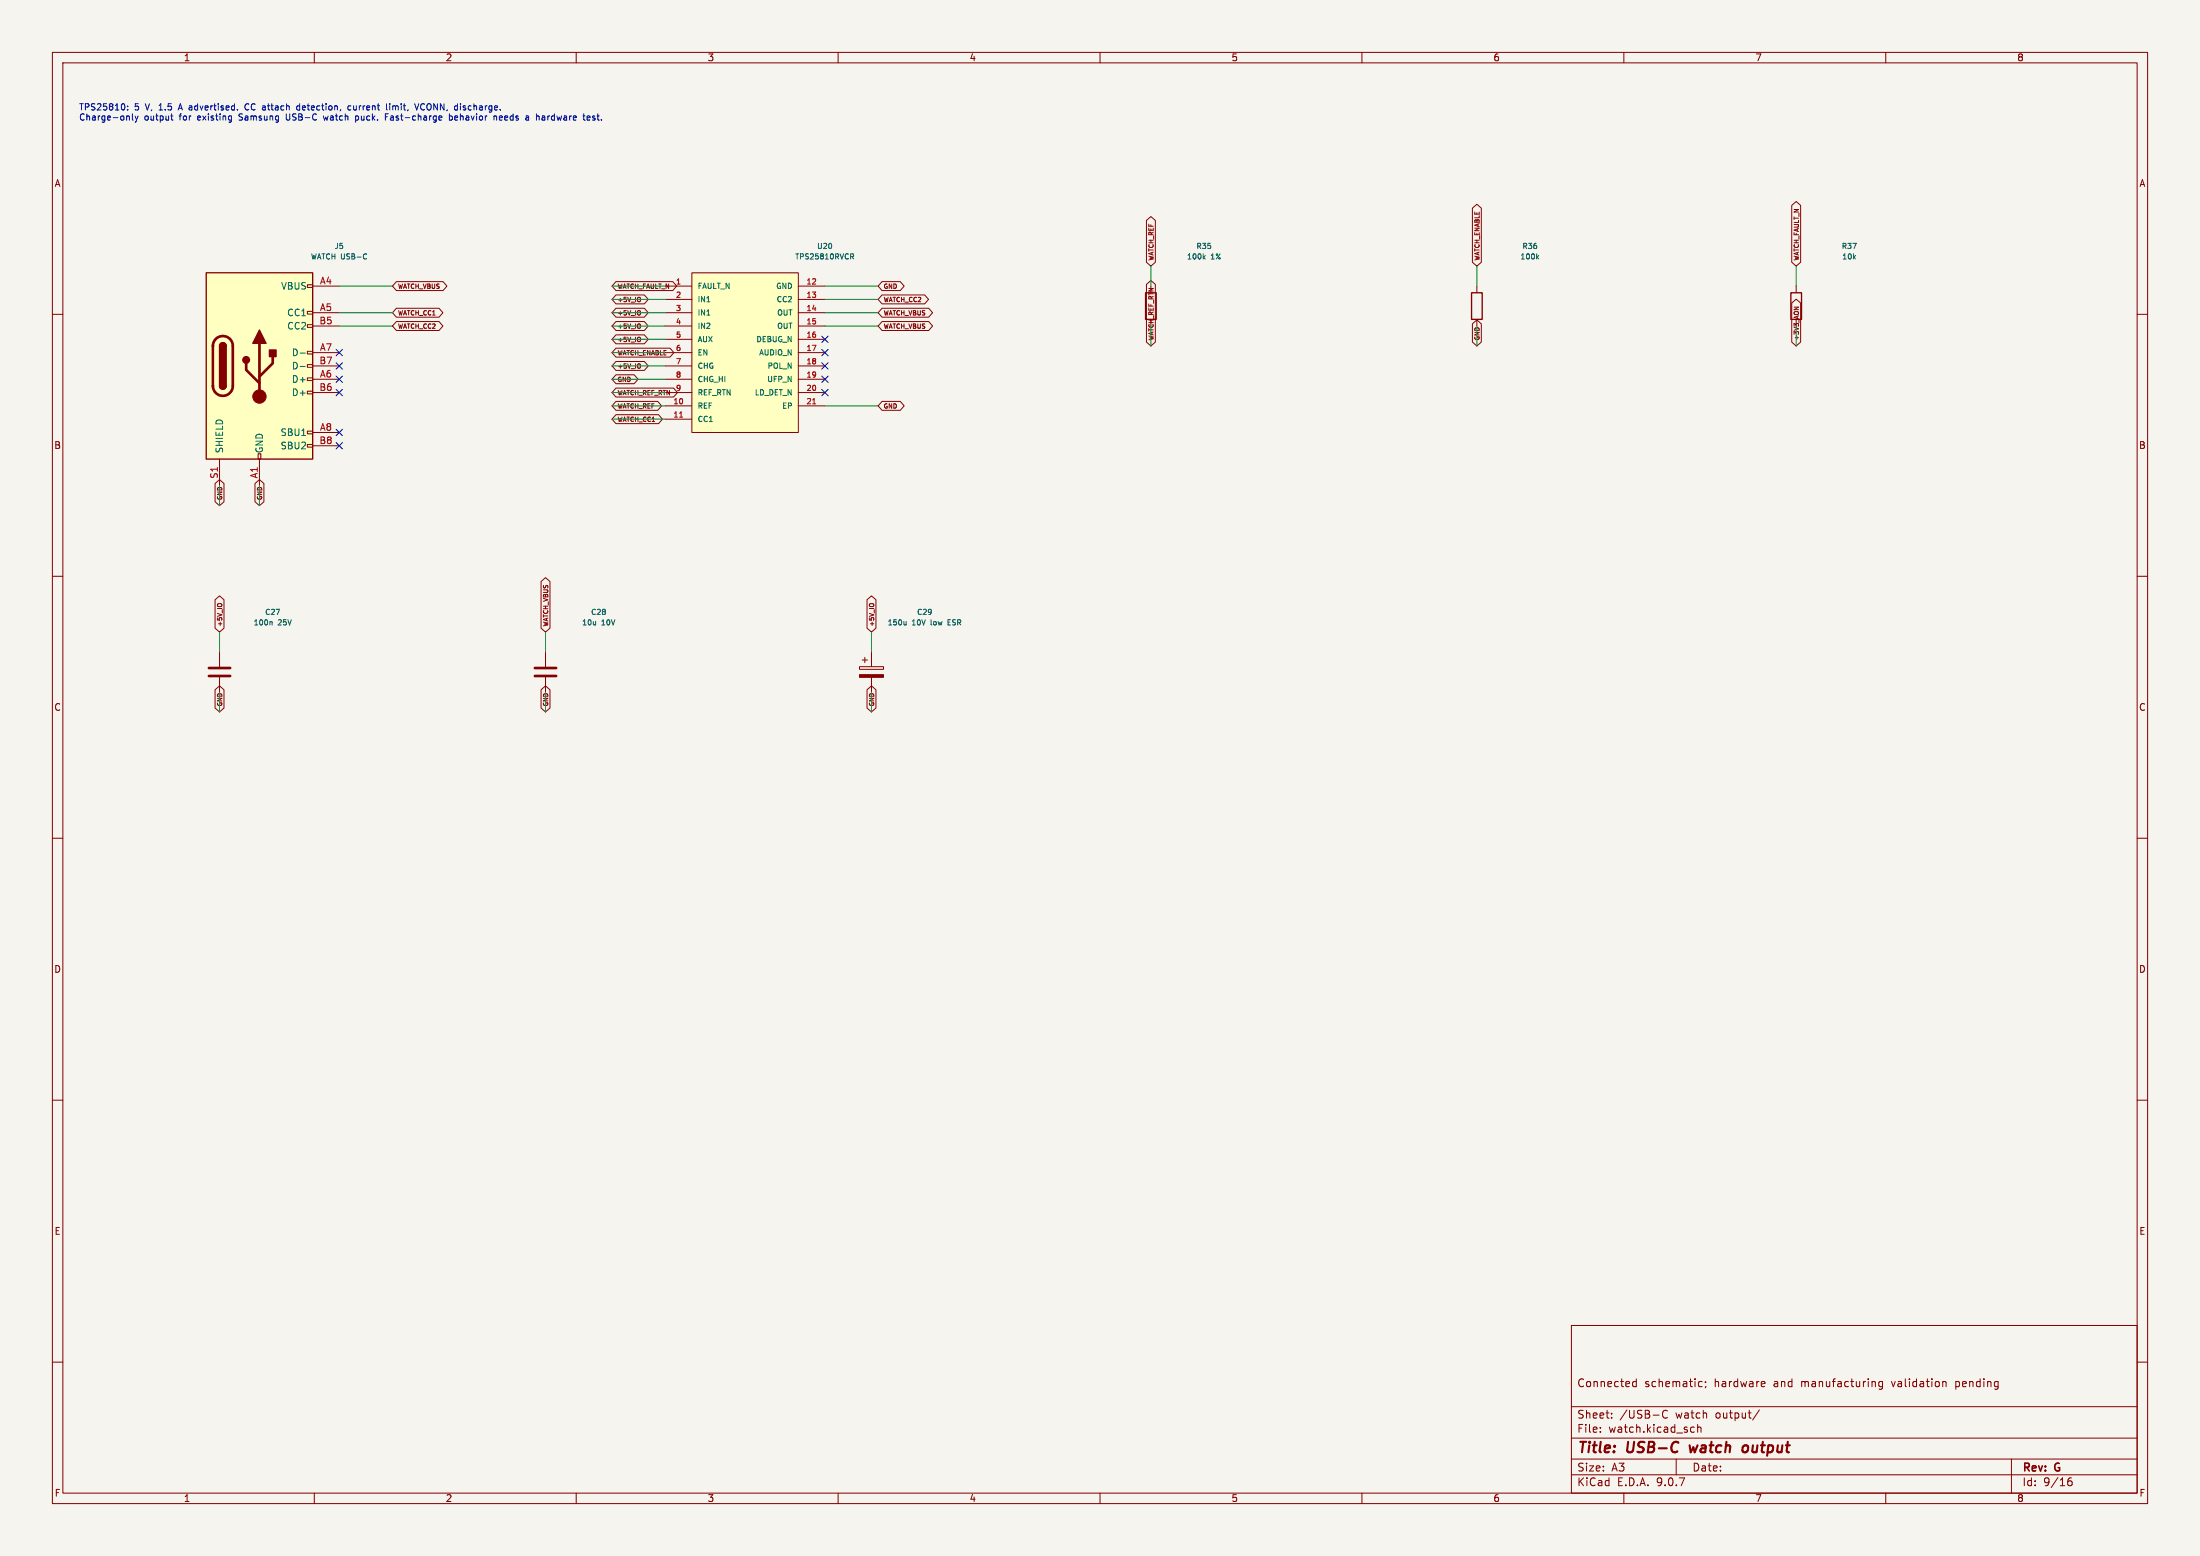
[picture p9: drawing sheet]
<svg xmlns="http://www.w3.org/2000/svg" width="420mm" height="297mm" viewBox="0 0 420 297" stroke-linecap="round" stroke-linejoin="round" font-family="sans-serif">
<path d="M0 0h420v297h-420z" fill="#f5f4ef" stroke="#f5f4ef" stroke-width=".19"/>
<g fill="none" stroke="#840000" stroke-width=".19">
<path d="M10 10h400v277h-400zM12 12h396v273h-396zM60 10v2M110 10v2M160 10v2M210 10v2M260 10v2M310 10v2M360 10v2M10 60h2M408 60h2M10 110h2"/>
<path d="M408 110h2M41.9 124.5v2.8M41.9 129.3v2.8M104.1 124.5v2.8M104.1 129.3v2.8M164.1 127.3h4.6v.5h-4.6zM164.6 126h1M165.1 125.5v1M166.4 124.5v2.8M166.4 129.3v2.8M10 160h2M408 160h2"/>
<path d="M10 210h2M408 210h2M300 253h108v32h-108zM10 260h2M300 278.5h108M300 274.5h108M300 268.5h108M305.5 273.2v.2M305.5 272.5v.1M307.7 270.5v.2M307.7 269.8v.1M311.7 264.4l.2 .3 .5-.1"/>
<path d="M312.4 263.2v1.5M312.4 263.8l-.5-.1-.2 .3M318.3 269.3a.6 .6 0 0 0-.7 0 .6 .6 0 0 0-.2 .7 .56 .56 0 0 0 .3 .6 .56 .56 0 0 0 .6-.1M320 278.5v3M322.9 273.3h.5M322.9 272.5h.5M324.1 272.5l.2-.1 .4 .1v.9M324.1 271.9v1.5M324.4 264.6h.5M324.4 263.8h.5M325.6 263.8v.1M325.7 264.6l-.2 .3"/>
<path d="M335.9 269.1l-1.3 1.9M336.4 263.7l.5 .1v.2l-.7 .2M336.9 264.6l-.5 .1M357.9 263.8l.1 .9M359.4 263.8l-.5-.1-.2 .3 .1 .6h.6M359.4 263.7v1.2l-.3 .3-.4-.1M370.9 263.8h.5l.1 .9M384 278.5v6.5M408 260h2M60 285v2M110 285v2M160 285v2"/>
<path d="M210 285v2M260 285v2M300 281.5h108M310 285v2M360 285v2M394.7 282.9l.3-.2h.4l.2 .2v.4l-.3 .3-.4-.1-.2-.2M395.4 282.1a.59 .59 0 0 0-.7 .6"/>
</g>
<path d="M322.5 275.9l.3 1.3 .5-.9M333.7 276.1a.57 .57 0 0 0-1 .2v.7a.57 .57 0 0 0 1-.2" fill="none" stroke="#840000" stroke-width=".4"/>
<path d="M164.1 128.8h4.6v.5h-4.6z" fill="#840000" stroke="#840000" stroke-width=".19"/>
<path d="M51.7 118.6l.3 .2v.5M173 118.6v.7M173 119.2l-.3 .1M181 118.8h.3M181.5 118.3h-.5v1h.5" fill="none" stroke="#006464" stroke-width=".19"/>
<path d="M39.9 127.5h4M39.9 129h4M102.1 127.5h4.1M102.1 129h4.1" fill="none" stroke="#840000" stroke-width=".51"/>
<path d="M132.1 52.1h20.3v30.5h-20.3z" fill="#ffffc2"/>
<g fill="none" stroke="#840000" stroke-width=".19">
<path d="M127 54.6h5.1M127 57.2h5.1M127 59.7h5.1M132.1 52.1h20.3v30.5h-20.3zM152.4 54.6h5.1M152.4 57.2h5.1M152.4 59.7h5.1M127 62.2h5.1M127 64.8h5.1M127 67.3h5.1M127 69.9h5.1M127 72.4h5.1"/>
<path d="M127 74.9h5.1M127 77.5h5.1M152.4 62.2h5.1M152.4 64.8h5.1M152.4 67.3h5.1M152.4 69.9h5.1M152.4 72.4h5.1M152.4 74.9h5.1M152.4 77.5h5.1M127 80h5.1"/>
</g>
<path d="M134.9 57.6h.6M162.4 48.4h.4l.2 .2-.1 .3-.5 .1M162.6 49l.4 .4M134.9 60.2h.6" fill="none" stroke="#006464" stroke-width=".19"/>
<path d="M129.7 79.6h.6M155.1 77.1h.6" fill="none" stroke="#a90000" stroke-width=".19"/>
<path d="M39.4 52.1h20.3v35.5h-20.3z" fill="#ffffc2"/>
<g fill="none" stroke="#840000" stroke-width=".19">
<path d="M281.1 39.7l.8-.7 .9 .7v10.4l-.9 .7-.8-.7zM342 39.2l.9-.7 .9 .7v10.9l-.9 .7-.9-.7zM58.7 54.4h1v.5h-1zM58.7 59.4h1v.5h-1zM59.7 54.6h5.1M59.7 59.7h5.1M75.7 58.8h8.1l.8 .9-.8 .8h-8.1l-.8-.8zM75.7 53.8h8.9l.7 .8-.7 .9h-8.9l-.8-.9zM117.6 53.8h10.8l.8 .8-.8 .9h-10.8l-.8-.9zM117.6 56.3h5.4l.8 .9-.8 .8h-5.4l-.8-.8zM117.6 58.8h5.4l.8 .9-.8 .8h-5.4l-.8-.8zM122.1 56.8l.2 .2-.2 .6"/>
<path d="M122.1 59.3l.2 .3-.2 .5M168.4 53.8h3.5l.7 .8-.7 .9h-3.5l-.8-.9zM168.4 56.3h8.1l.8 .9-.8 .8h-8.1l-.8-.8zM168.4 58.8h8.9l.7 .9-.7 .8h-8.9l-.8-.8zM218.9 54.3l.8-.8 .9 .8v11l-.9 .7-.8-.7zM218.9 42.1l.8-.8 .9 .8v8l-.9 .7-.8-.7zM281.9 54.6v1.3M342 57.8l.9-.7 .9 .7v7.5l-.9 .7-.9-.7zM342.5 58.6h.8l-.8 .5M342.9 54.6v1.3M58.7 62h1v.5h-1zM58.7 67.1h1v.5h-1z"/>
<path d="M58.7 69.6h1v.5h-1zM58.7 72.1h1v.5h-1zM58.7 74.7h1v.5h-1zM59.7 62.2h5.1M59.7 67.3h5.1M59.7 69.9h5.1M59.7 72.4h5.1M59.7 74.9h5.1M75.7 61.4h8.1l.8 .8-.8 .9h-8.1l-.8-.9zM117.6 69h5.4l.8 .9-.8 .8h-5.4l-.8-.8zM117.6 63.9h5.4l.8 .9-.8 .8h-5.4l-.8-.8zM117.6 66.5h10.3l.8 .8-.8 .9h-10.3l-.8-.9z"/>
<path d="M117.6 74.1h11l.7 .8-.7 .9h-11l-.8-.9zM117.6 76.6h8l.7 .9-.7 .8h-8l-.8-.8zM117.6 79.2h8.1l.8 .8-.8 .9h-8.1l-.8-.9zM117.6 71.5h3.5l.7 .9-.7 .8h-3.5l-.8-.8zM117.6 61.4h5.4l.8 .8-.8 .9h-5.4l-.8-.9zM122.1 61.9l.2 .2-.2 .5M122.1 64.4l.2 .2-.2 .6M122.1 69.5l.2 .2-.2 .6M168.4 76.6h3.5l.7 .9-.7 .8h-3.5l-.8-.8zM168.4 61.4h8.9l.7 .8-.7 .9h-8.9l-.8-.9zM281.1 61.8l.8-.7 .9 .7v3.5l-.9 .7-.8-.7zM281.9 61v1.2"/>
<path d="M41.1 92.3l.8-.8 .9 .8v3.5l-.9 .7-.8-.7zM41.9 87.6v5.1M48.7 92.3l.8-.8 .9 .8v3.5l-.9 .7-.8-.7zM49.3 86.6h.5v1h-.5zM49.5 87.6v5.1M58.7 82.3h1v.5h-1zM58.7 84.8h1v.5h-1zM59.7 82.6h5.1M59.7 85.1h5.1M41.1 114.5l.8-.8 .9 .8v5.4l-.9 .8-.8-.8zM41.5 115.3l.3-.1 .5 .1M103.3 111l.8-.7 .9 .7v8.9l-.9 .8-.8-.8z"/>
<path d="M165.5 114.5l.9-.8 .8 .8v5.4l-.8 .8-.9-.8zM166 115.3l.2-.1 .6 .1M41.1 131.7l.8-.8 .9 .8v3.4l-.9 .8-.8-.8zM103.3 131.7l.8-.8 .9 .8v3.4l-.9 .8-.8-.8zM165.5 131.7l.9-.8 .8 .8v3.4l-.8 .8-.9-.8z"/>
</g>
<path d="M39.4 52.1h20.3v35.5h-20.3zM218.7 55.9h2v5.1h-2zM280.9 55.9h2.1v5.1h-2.1zM341.9 55.9h2v5.1h-2zM41.9 66a.64 .64 0 0 1 .6-.6 .64 .64 0 0 1 .7 .6M41.9 73.7a.64 .64 0 0 0 .6 .6 .64 .64 0 0 0 .7-.6" fill="none" stroke="#840000" stroke-width=".25"/>
<path d="M41.2 64.7a1.9 1.9 0 0 1 2.1-.4 1.9 1.9 0 0 1 1.1 1.7v7.7a1.91 1.91 0 0 1-1.9 1.9 1.91 1.91 0 0 1-1.9-1.9v-7.8l.2-.6zM47 69.3v1.3l2.5 2.6M49.5 65.5v10.2M52.1 68.1v1.2l-2.6 2.6" fill="none" stroke="#840000" stroke-width=".51"/>
<g fill="#840000" stroke="#840000" stroke-width=".25">
<path d="M41.9 66h1.3v7.7h-1.3z"/>
<path d="M42.1 65.6a.64 .64 0 0 1 .7-.1 .64 .64 0 0 1 .4 .5h-1.3z"/>
<path d="M41.9 73.7h1.3a.64 .64 0 0 1-.7 .6 .64 .64 0 0 1-.6-.6z"/>
<path d="M49.5 63l1.3 2.5h-2.5z"/>
<path d="M51.4 66.8h1.3v1.3h-1.3z"/>
<circle cx="47" cy="68.7" r=".63"/>
</g>
<circle cx="49.5" cy="75.7" r="1.27" fill="#840000" stroke="#840000" stroke-width=".19"/>
<path d="M69.8 48.4l.2 .1M70 49.3l-.2 .1M229.8 49.1l.3 .3M230.1 48.8l-.4 .4M293.5 49.1l.2 .3M293.7 48.8l-.3 .4M57.3 67.4h1M57.3 69.9h1" fill="none" stroke="#006464" stroke-width=".19"/>
<g fill="none" stroke="#009600" stroke-width=".19">
<path d="M64.8 59.7h10.1M64.8 54.6h10.1M116.8 59.7h10.2M116.8 57.2h10.2M116.8 54.6h10.2M157.5 59.7h10.1M157.5 57.2h10.1M157.5 54.6h10.1M219.7 50.8v3.8M281.9 50.8v3.8M342.9 50.8v3.8M64.8 62.2h10.1"/>
<path d="M116.8 77.5h10.2M116.8 62.2h10.2M116.8 64.8h10.2M116.8 67.3h10.2M116.8 69.9h10.2M116.8 72.4h10.2M116.8 74.9h10.2M157.5 77.5h10.1M157.5 62.2h10.1M219.7 62.2v3.8M281.9 62.2v3.8M342.9 62.2v3.8"/>
<path d="M41.9 92.7v3.8M49.5 92.7v3.8M116.8 80h10.2M41.9 120.7v3.8M41.9 132.1v3.8M104.1 120.7v3.8M104.1 132.1v3.8M166.4 120.7v3.8M166.4 132.1v3.8"/>
</g>
<g fill="none" stroke="#000084" stroke-width=".19">
<path d="M64.2 71.8l1.2 1.2M64.2 74.3l1.2 1.2M64.2 66.7l1.2 1.2M64.2 69.2l1.2 1.3M65.4 71.8l-1.2 1.2M65.4 74.3l-1.2 1.2M65.4 66.7l-1.2 1.2M65.4 69.2l-1.2 1.3M156.9 69.2l1.2 1.3M156.9 66.7l1.2 1.2M156.9 64.2l1.2 1.2M156.9 71.8l1.2 1.2"/>
<path d="M156.9 74.3l1.2 1.2M158.1 69.2l-1.2 1.3M158.1 66.7l-1.2 1.2M158.1 64.2l-1.2 1.2M158.1 71.8l-1.2 1.2M158.1 74.3l-1.2 1.2M64.2 84.5l1.2 1.2M64.2 81.9l1.2 1.3M65.4 84.5l-1.2 1.2M65.4 81.9l-1.2 1.3"/>
</g>
<g fill="none" stroke="#0000c2" stroke-width=".19">
<path d="M34.4 19.8l-.4 1.2M47.3 19.8a.61 .61 0 0 0-.5 .6 .61 .61 0 0 0 .5 .6M57.2 19.8v1.2M74.4 19.8v.1M79.2 19.8l.4 1.2 .4-1.2M80.8 19.8a.61 .61 0 0 0-.5 .6 .61 .61 0 0 0 .5 .6M23.8 20v.8M24.4 20.9v.1M24.4 20.3v.1M24.6 22.2l.1 .7M25.3 21.7v1.1l.1 .1M25.8 22.1l.3 .8"/>
<path d="M26.1 22.9l-.3 .4M26.4 22.1l-.3 .8M32.8 21.7v1.1l.2 .1M45.6 22.9h.2M45.7 21.8v.4M54.6 21.7v1l.2 .2h.3M57.2 20.3l-.3-.1-.3 .2 .2 .5h.4M61.7 22.1l.3 .8 .2-.5 .2 .5M67 20.3l-.4-.1-.2 .2 .1 .5h.5M67.5 20.2l.1 .7M67.9 22.2l.3-.1 .3 .3-.1 .5h-.5M67.9 22.1v1.2"/>
<path d="M73.6 22.3h.4M73.8 20.8l.2 .2M74.1 21.7h-.5v1.2M74.4 20.2v.8M75 20.2v.8M75.2 20.2l-.2 .1M84.3 22.2l.1 .2-.6 .1M85.8 21.7v1.2M86.2 22.2l.2 .2-.1 .4-.5 .1M86.9 22.2v.7M87.4 22.4l-.6 .1M88.4 20.9l.1 .1"/>
<path d="M88.6 20.2l-.2 .2 .2 .2M94.8 22.3v.6M95.3 22.3l.1 .6h.3M95.9 22.4l-.6 .1M102.4 21.7v1.2M103.8 22.1l.2 .2v.6M104 22.9h-.4M104 22.4l-.4 .1M112.1 22.8l.1 .1h.4M112.1 22.3l.1-.2 .4 .2v.1l-.5 .1M113.1 22.9h.3M113.4 22.1l-.3 .2 .1 .2h.2"/>
</g>
<g font-size="2.8" fill="#840000">
<text x="301" y="277.9">Title:</text>
<text x="310.6" y="277.9">USB-C</text>
<text x="323.4" y="277.9">watch</text>
<text x="334.3" y="277.9">output</text>
</g>
<g font-size="2.1" fill="#840000">
<text x="301" y="265">Connected</text>
<text x="313.9" y="265">schematic;</text>
<text x="327.3" y="265">hardware</text>
<text x="338.7" y="265">and</text>
<text x="344.1" y="265">manufacturing</text>
<text x="361.6" y="265">validation</text>
<text x="373.9" y="265">pending</text>
<text x="301" y="273.7">File:</text>
<text x="301" y="271">Sheet:</text>
<text x="307.1" y="273.7">watch.kicad_sch</text>
<text x="309.2" y="271">/USB-C</text>
<text x="319.9" y="271">watch</text>
<text x="327.7" y="271">output/</text>
<text x="301" y="281.1">Size:</text>
<text x="307.6" y="281.1">A3</text>
<text x="323" y="281.1">Date:</text>
<text x="386" y="281.3">Rev:</text>
<text x="392.4" y="281.3">G</text>
<text x="301" y="283.9">KiCad</text>
<text x="308.7" y="283.9">E.D.A.</text>
<text x="316.3" y="283.9">9.0.7</text>
<text x="386" y="283.9">Id:</text>
<text x="390.1" y="283.9">9/16</text>
</g>
<g font-size="1.8" fill="#840000">
<text x="35" y="11.9">1</text>
<text x="85" y="11.9">2</text>
<text x="135" y="11.9">3</text>
<text x="185" y="11.9">4</text>
<text x="235" y="11.9">5</text>
<text x="285" y="11.9">6</text>
<text x="335" y="11.9">7</text>
<text x="385" y="11.9">8</text>
<text x="10.3" y="35.9">A</text>
<text x="408.3" y="35.9">A</text>
<text x="10.3" y="85.9">B</text>
<text x="408.2" y="85.9">B</text>
<text x="10.3" y="135.9">C</text>
<text x="408.2" y="135.9">C</text>
<text x="10.3" y="185.9">D</text>
<text x="408.2" y="185.9">D</text>
<text x="10.3" y="235.9">E</text>
<text x="408.3" y="235.9">E</text>
<text x="10.3" y="285.9">F</text>
<text x="35" y="286.9">1</text>
<text x="85" y="286.9">2</text>
<text x="135" y="286.9">3</text>
<text x="185" y="286.9">4</text>
<text x="235" y="286.9">5</text>
<text x="285" y="286.9">6</text>
<text x="335" y="286.9">7</text>
<text x="385" y="286.9">8</text>
<text x="408.3" y="285.9">F</text>
</g>
<g font-size="1.8" fill="#006464">
<text x="53.6" y="55.5">VBUS</text>
<text x="54.7" y="60.6">CC1</text>
<text x="54.7" y="63.1">CC2</text>
<text x="55.6" y="68.2">D-</text>
<text x="55.6" y="70.7">D-</text>
<text x="55.6" y="73.3">D+</text>
<text x="55.6" y="75.8">D+</text>
<text x="53.5" y="83.4">SBU1</text>
<text x="42.8" y="86.6" transform="rotate(-90 42.8 86.6)">SHIELD</text>
<text x="50.4" y="86.6" transform="rotate(-90 50.4 86.6)">GND</text>
<text x="53.5" y="86">SBU2</text>
</g>
<g font-size="1.8" fill="#a90000">
<text x="61" y="54.4">A4</text>
<text x="61" y="59.4">A5</text>
<text x="60.9" y="62">B5</text>
<text x="60.9" y="69.6">B7</text>
<text x="61" y="67.1">A7</text>
<text x="60.9" y="74.7">B6</text>
<text x="61" y="72.1">A6</text>
<text x="61" y="82.3">A8</text>
<text x="60.9" y="84.8">B8</text>
<text x="41.7" y="91.5" transform="rotate(-90 41.7 91.5)">S1</text>
<text x="49.3" y="91.4" transform="rotate(-90 49.3 91.4)">A1</text>
</g>
<g font-size="1.7" fill="#0000c2">
<text x="15" y="21.4">TPS25810:</text>
<text x="15" y="23.3">Charge-only</text>
<text x="25.7" y="21.4">5</text>
<text x="27.6" y="23.3">output</text>
<text x="27.9" y="21.4">V, 1.5</text>
<text x="34.4" y="23.3">for</text>
<text x="34.7" y="21.4">A advertised.</text>
<text x="38.1" y="23.3">existing</text>
<text x="46.2" y="23.3">Samsung</text>
<text x="47.7" y="21.4">CC attach</text>
<text x="55.3" y="23.3">USB-C</text>
<text x="58.1" y="21.4">detection,</text>
<text x="62.8" y="23.3">watch</text>
<text x="68" y="21.4">current</text>
<text x="69" y="23.3">puck.</text>
<text x="74.9" y="23.3">Fast-charge</text>
<text x="75.6" y="21.4">limit,</text>
<text x="81.3" y="21.4">VCONN,</text>
<text x="87.4" y="23.3">behavior</text>
<text x="89" y="21.4">discharge.</text>
<text x="96.1" y="23.3">needs</text>
<text x="102.4" y="23.3">a</text>
<text x="104.6" y="23.3">hardware</text>
<text x="113.9" y="23.3">test.</text>
</g>
<g font-size="1.4" fill="#006464">
<text x="63.8" y="47.7">J5</text>
<text x="155.9" y="47.7">U20</text>
<text x="228.3" y="47.7">R35</text>
<text x="290.5" y="47.7">R36</text>
<text x="351.5" y="47.7">R37</text>
<text x="59.2" y="49.7">WATCH USB-C</text>
<text x="151.7" y="49.7">TPS25810RVCR</text>
<text x="226.5" y="49.7">100k</text>
<text x="231.2" y="49.7">1%</text>
<text x="290.1" y="49.7">100k</text>
<text x="351.6" y="49.7">10k</text>
<text x="133.1" y="55.3">FAULT_N</text>
<text x="133.1" y="57.9">IN1</text>
<text x="148" y="55.3">GND</text>
<text x="148.1" y="57.9">CC2</text>
<text x="133.1" y="60.4">IN1</text>
<text x="133.1" y="63">IN2</text>
<text x="133.1" y="65.5">AUX</text>
<text x="144.3" y="65.5">DEBUG_N</text>
<text x="148.2" y="60.4">OUT</text>
<text x="148.2" y="63">OUT</text>
<text x="133.1" y="68">EN</text>
<text x="133.1" y="70.6">CHG</text>
<text x="144.8" y="68">AUDIO_N</text>
<text x="146.4" y="70.6">POL_N</text>
<text x="133.1" y="73.1">CHG_HI</text>
<text x="133.1" y="75.7">REF_RTN</text>
<text x="144" y="75.7">LD_DET_N</text>
<text x="146.3" y="73.1">UFP_N</text>
<text x="133.1" y="78.2">REF</text>
<text x="133.1" y="80.7">CC1</text>
<text x="149.2" y="78.2">EP</text>
<text x="48.3" y="119.6">100n</text>
<text x="50.5" y="117.6">C27</text>
<text x="53.1" y="119.6">25V</text>
<text x="111" y="119.6">10u</text>
<text x="112.7" y="117.6">C28</text>
<text x="114.8" y="119.6">10V</text>
<text x="169.3" y="119.6">150u</text>
<text x="174.1" y="119.6">10V</text>
<text x="174.9" y="117.6">C29</text>
<text x="177.9" y="119.6">low</text>
<text x="181.4" y="119.6">ESR</text>
</g>
<g font-size="1.4" fill="#a90000">
<text x="128.9" y="54.4">1</text>
<text x="128.9" y="56.9">2</text>
<text x="128.9" y="59.4">3</text>
<text x="153.8" y="54.4">12</text>
<text x="153.8" y="56.9">13</text>
<text x="153.8" y="59.4">14</text>
<text x="128.9" y="62">4</text>
<text x="128.9" y="64.5">5</text>
<text x="153.8" y="62">15</text>
<text x="153.8" y="64.5">16</text>
<text x="128.9" y="67.1">6</text>
<text x="128.9" y="69.6">7</text>
<text x="153.8" y="67.1">17</text>
<text x="153.8" y="69.6">18</text>
<text x="128.4" y="77.2">10</text>
<text x="128.9" y="72.1">8</text>
<text x="128.9" y="74.7">9</text>
<text x="153.8" y="72.1">19</text>
<text x="153.8" y="74.7">20</text>
<text x="153.8" y="77.2">21</text>
<text x="128.4" y="79.8">11</text>
</g>
<g font-size="1.2" fill="#840000">
<text x="220.4" y="49.8" transform="rotate(-90 220.4 49.8)">WATCH_REF</text>
<text x="282.7" y="49.8" transform="rotate(-90 282.7 49.8)">WATCH_ENABLE</text>
<text x="343.6" y="49.8" transform="rotate(-90 343.6 49.8)">WATCH_FAULT_N</text>
<text x="75.9" y="55.3">WATCH_VBUS</text>
<text x="117.8" y="55.3">WATCH_FAULT_N</text>
<text x="117.8" y="57.9">+5V_IO</text>
<text x="168.6" y="55.3">GND</text>
<text x="168.6" y="57.9">WATCH_CC2</text>
<text x="75.9" y="62.9">WATCH_CC2</text>
<text x="75.9" y="60.4">WATCH_CC1</text>
<text x="117.8" y="65.5">+5V_IO</text>
<text x="117.8" y="60.4">+5V_IO</text>
<text x="117.8" y="62.9">+5V_IO</text>
<text x="168.6" y="60.4">WATCH_VBUS</text>
<text x="168.6" y="62.9">WATCH_VBUS</text>
<text x="220.4" y="65.1" transform="rotate(-90 220.4 65.1)">WATCH_REF_RTN</text>
<text x="282.7" y="65.1" transform="rotate(-90 282.7 65.1)">GND</text>
<text x="343.6" y="65.1" transform="rotate(-90 343.6 65.1)">+3V3_AON</text>
<text x="117.8" y="70.6">+5V_IO</text>
<text x="117.8" y="68">WATCH_ENABLE</text>
<text x="117.8" y="75.6">WATCH_REF_RTN</text>
<text x="117.8" y="73.1">GND</text>
<text x="117.8" y="78.2">WATCH_REF</text>
<text x="117.8" y="80.7">WATCH_CC1</text>
<text x="168.6" y="78.2">GND</text>
<text x="42.6" y="95.6" transform="rotate(-90 42.6 95.6)">GND</text>
<text x="50.2" y="95.6" transform="rotate(-90 50.2 95.6)">GND</text>
<text x="42.6" y="119.7" transform="rotate(-90 42.6 119.7)">+5V_IO</text>
<text x="104.9" y="119.7" transform="rotate(-90 104.9 119.7)">WATCH_VBUS</text>
<text x="167.1" y="119.7" transform="rotate(-90 167.1 119.7)">+5V_IO</text>
<text x="42.6" y="134.9" transform="rotate(-90 42.6 134.9)">GND</text>
<text x="104.9" y="134.9" transform="rotate(-90 104.9 134.9)">GND</text>
<text x="167.1" y="134.9" transform="rotate(-90 167.1 134.9)">GND</text>
</g>
</svg>
